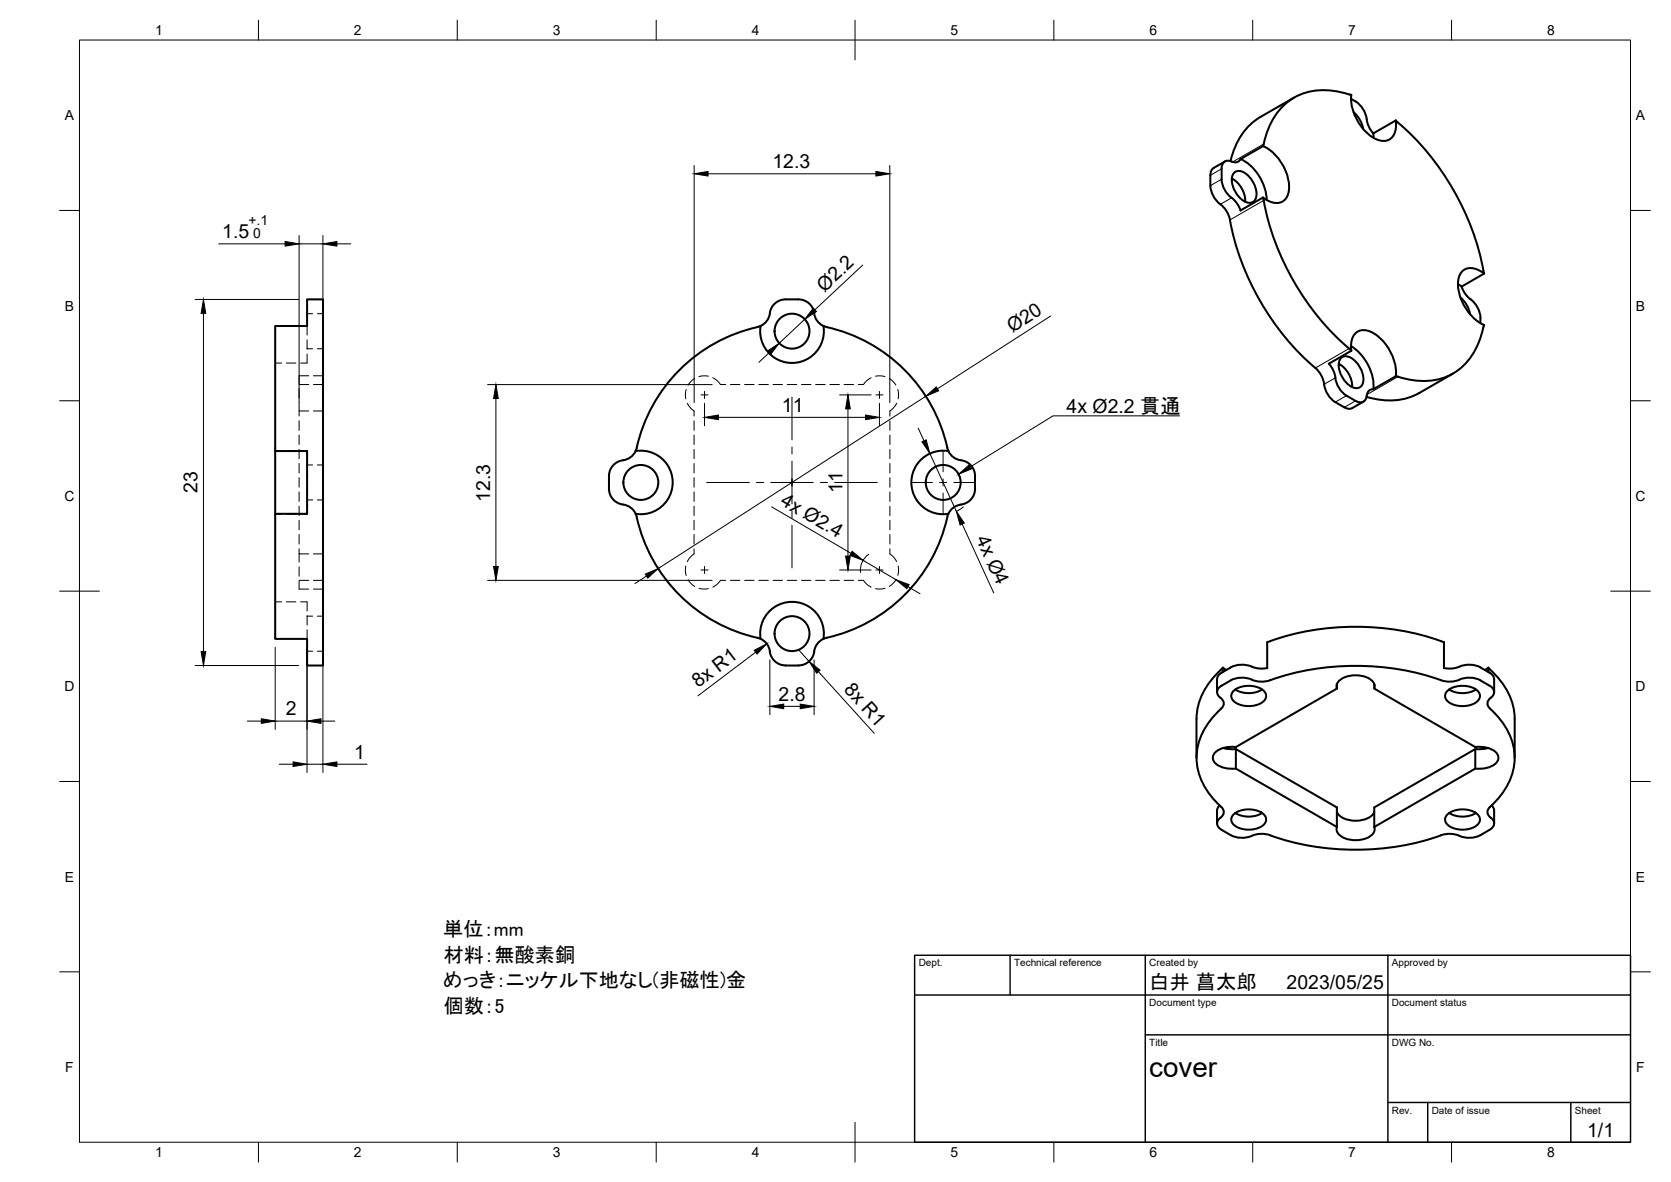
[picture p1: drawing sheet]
<svg xmlns="http://www.w3.org/2000/svg" width="420mm" height="297mm" viewBox="0 0 420 297" stroke-linecap="round" stroke-linejoin="round" font-family="sans-serif">
<!-- layer: Visible -->
<g fill="none" stroke="#000" stroke-width=".51">
<path d="M311.9 40a12.2 12.2 0 0 1 6.6 10.3M311.9 40a1.59 1.59 0 0 1-2.2 .6 1.69 1.69 0 0 0-1.9 .1 1.69 1.69 0 0 0-.6 1.7M317.6 36.7a11.9 11.9 0 0 1 6.4 11.5 3.2 3.2 0 0 1-4.8 2.4l-1.6-1M317.6 36.7l-5.7 3.3M325.4 24.5l-8.5 4.9a16.7 16.7 0 0 0-7.5 11.1M339.2 23.7a16.1 16.1 0 0 0-16.2 2.6 20.5 20.5 0 0 0-5.4 10.4M339.2 23.7l.6 .1a11.9 11.9 0 0 0 6.6 11.4 3.2 3.2 0 0 0 4.6-3v-1.9M339.7 24.8l1.1 .7M340.3 28.2l1.4 1.6 .7 1.3 .4 1.3M340.8 25.5a7.1 7.1 0 0 1 3.1 5.5l.7 1.6 .7 .9M345.3 33.5l5.6-3.2a66.5 66.5 0 0 1 22.3 38.5M345.3 33.5l.1 1.2"/>
<path d="M304.3 44.1v2.6M304.3 46.6a6.6 6.6 0 0 0 3 5.1l1.3 1.7a10.1 10.1 0 0 1 1 3.8 66.2 66.2 0 0 0 21.6 35.7 8.6 8.6 0 0 1 2.1 5l1 1.8a9 9 0 0 0 3.7 2.7M305.2 42.2l-.5 .5-.4 1.3M307.2 45a7.1 7.1 0 0 0 3.3 5.4l1 1.4 .4 1.1 5.7-3.3M307.2 42.4v2.6M308 40.6l-2.8 1.6M309.7 44.9a6.7 6.7 0 0 1 3.4 5.8M310.3 43.5a2.27 2.27 0 0 1 3.2 .3 6.2 6.2 0 0 1 2.2 6.2 1.86 1.86 0 0 1-2.9 .6 6.2 6.2 0 0 1-2.8-6.7zM317.6 49.6a65.9 65.9 0 0 0 21.6 38M193.6 78.7a4 4 0 0 1 3.9-3.5 7.8 7.8 0 0 1 5.3 .6 4.2 4.2 0 0 1 2 3.5l.8 1.6 1.4 1M193.6 78.7l-.3 1.2-.7 1-1.4 1M366.6 71.4l.9 .6 5.7-3.3a4.5 4.5 0 0 0-5.2-.8 5.4 5.4 0 0 0-1.1 5.7 12.1 12.1 0 0 0 6.3 8.1l-.2 .5"/>
<path d="M367.2 74.8l1.4 1.6 .7 1.2 .3 1.4M367.5 72l.8 1.6 1.5 1.6M369.7 75.2a6.5 6.5 0 0 1 2.5 6M69.2 81.9h8v-6.7h4v92h-4v-6.6h-8v-31.5h8v-15.7h-8zM190.5 82.2a40.3 40.3 0 0 0-30.7 31.1M191.3 81.9l-.8 .3M207 81.9l.8 .3M207.1 81.9a8 8 0 0 1-7.9 9.3 8 8 0 0 1-8-9.3M207.8 82.2a40 40 0 0 1 30.4 30.4M335.8 94.9a6.3 6.3 0 0 0 2.8 4.5l2.2 1.3M336.6 91.4a6.7 6.7 0 0 1 3.4 5.9M337.1 90a2.27 2.27 0 0 1 3.2 .4 6.2 6.2 0 0 1 2.3 6.2 1.86 1.86 0 0 1-2.9 .5 6.2 6.2 0 0 1-2.9-6.6z"/>
<path d="M339.2 87.6l.6 .5M339.7 87a12.2 12.2 0 0 1 5.6 10.8M339.8 88.1a4.5 4.5 0 0 1 1.8-4.9 5.4 5.4 0 0 1 5.5 1.9 12.2 12.2 0 0 1 3.9 9.5M339.8 88.1l-5.7 3.3 1 1.4 .7 2.1M345.3 97.8a1.59 1.59 0 0 0-1.6 1.7 1.68 1.68 0 0 1-1 1.5 1.68 1.68 0 0 1-1.9-.3M350.9 94.6l-5.6 3.2M365.3 93.9l-8.5 4.9a16.7 16.7 0 0 1-13.2 .9M373 82.2a16.1 16.1 0 0 1-10.3 12.8 20.4 20.4 0 0 1-11.8-.5M69.2 113.4v15.7M159.8 113.4a8 8 0 0 1 9.3 7.8 8 8 0 0 1-9.3 7.9M159.8 113.3a4.5 4.5 0 0 1-3.9 2.5 4 4 0 0 0-2.8 3.8 7.7 7.7 0 0 0 .6 5.3 4.4 4.4 0 0 0 3.5 2 4 4 0 0 1 2.9 3M231.7 115.4a8.1 8.1 0 0 1 6.8-2.1 4.4 4.4 0 0 0 3.9 2.5 4 4 0 0 1 2.8 3.8 7.7 7.7 0 0 1-.6 5.3 4.4 4.4 0 0 1-3.5 2l-1.6 .8-1 1.4a8 8 0 0 1-8.5-4.3 8 8 0 0 1 1.7-9.4z"/>
<path d="M238.2 112.6l.3 .7M338 102.4l1.3 .3 .7-.1M342.8 100.9l-2.8 1.7M160.1 129.9a40.3 40.3 0 0 0 31.1 30.7 8 8 0 0 1 7.9-9.4 8 8 0 0 1 7.9 9.3M238.2 129.9a40.4 40.4 0 0 1-31.2 30.7M238.5 129.1l-.3 .8M191.3 160.6l1.4 1 .6 1 .3 1.1M193.6 163.7a4 4 0 0 0 3.9 3.5M197.5 167.2h3.2M207 160.6a4.3 4.3 0 0 0-2.4 3.8 4 4 0 0 1-3.8 2.8M306.9 175.3a1.6 1.6 0 0 1 .2 2.7M307.1 168.2a16.9 16.9 0 0 0-6.2 12.4l-.1 9.8"/>
<path d="M307.1 178a16.1 16.1 0 0 0-5.9 15.3 18 18 0 0 0 5.9 9.5M307.5 167.8l-.4 .4M307.5 167.8v1.1M307.5 167.8l.8 .6M310.3 173.5a6.2 6.2 0 0 1 7.7 .4 1.86 1.86 0 0 1-.9 2.8 6.2 6.2 0 0 1-7.2-.8 1.67 1.67 0 0 1 .4-2.4zM310.6 173.3a6.7 6.7 0 0 0 6.7 0M319.4 161.1l-.8 .3v6.5a7.1 7.1 0 0 1-4.5-.6l-1.3-.3-1.5 .1a8.8 8.8 0 0 0-4.1 1.9l-.7 .6-.4 .7-.1 3.6M319.4 161.1a65.6 65.6 0 0 1 42.9 0M336.1 171.9v1.1l-25.4 14.7M336.2 173a2.36 2.36 0 0 1 2-2.8 7 7 0 0 1 6.9 1 1.75 1.75 0 0 1 .4 1.8M345.5 171.9v1.1l25.5 14.7a5.8 5.8 0 0 1 5.6 2 2.25 2.25 0 0 1-1.8 3l-2.2 .5-1.6-.1M362.3 161.1l.8 .3v6.5l1.7 .1 2.1-.5"/>
<path d="M364.1 173.5a6.2 6.2 0 0 1 7.7 .4 1.86 1.86 0 0 1-1 2.8 6.2 6.2 0 0 1-7.1-.8 1.67 1.67 0 0 1 .4-2.4zM364.4 173.3a6.7 6.7 0 0 0 6.7 0M366.9 170.8a7.6 7.6 0 0 1-6.5-.5 66.2 66.2 0 0 0-41.7 .8l-1.3 .2-1.4-.1a8.1 8.1 0 0 0-5.3-.7 13.8 13.8 0 0 0-4 2.2 1.6 1.6 0 0 0 .2 2.7M367 167.5a6.1 6.1 0 0 1 5.2 .2l2.3 1.3 1 .9 .2 .8v3.2M367 170.8a6.1 6.1 0 0 1 5.2 .2 4.9 4.9 0 0 1 3.4 2.6 1.68 1.68 0 0 1-.8 1.8M373.4 168.4l.8-.6v1.1M374.2 167.8l.4 .4M374.6 168.2a16.9 16.9 0 0 1 6.3 12.4v9.8M374.6 178a16.1 16.1 0 0 1 5.9 15.3 18 18 0 0 1-5.9 9.5M374.8 175.3a1.6 1.6 0 0 0-.2 2.7M307.5 188l1.6 .3 1.7-.1M310.7 188.2l25.4 14.7v4.9l-25.4-14.6z"/>
<path d="M310.8 187.7a5.8 5.8 0 0 0-5.7 2 2.25 2.25 0 0 0 1.8 3l2.2 .5 1.7-.1M374.2 188l-1.6 .3-1.6-.1M306.7 202.4l-.6 .9-.1 3.6M307.1 202.8a1.6 1.6 0 0 1-.2 2.7 1.69 1.69 0 0 0-.9 1.6 1.69 1.69 0 0 0 1.2 1.5 8.5 8.5 0 0 0 4.8 1.9h1.5l1.2-.4M310.3 204.5a6.2 6.2 0 0 1 7.7 .5 1.86 1.86 0 0 1-.9 2.8 6.2 6.2 0 0 1-7.2-.9 1.67 1.67 0 0 1 .4-2.4zM310.6 204.3a6.7 6.7 0 0 0 6.7 0M319.4 209.9l-2-.4-1.4 .1-1.2 .4M319.4 209.9a65.6 65.6 0 0 0 42.9 0M336.2 207.8a2.36 2.36 0 0 0 2 2.9 7 7 0 0 0 6.9-1.1 1.75 1.75 0 0 0 .4-1.8M336.2 204.1a5.2 5.2 0 0 0 5.5 2.1l1.5-.3a3.7 3.7 0 0 0 2.3-1.8M345.5 202.9l25.4-14.7v5l-25.4 14.6zM362.3 209.9l2-.4 1.4 .1 1.2 .4"/>
<path d="M364.1 204.5a6.2 6.2 0 0 1 7.7 .5 1.86 1.86 0 0 1-1 2.8 6.2 6.2 0 0 1-7.1-.9 1.67 1.67 0 0 1 .4-2.4zM364.4 204.3a6.7 6.7 0 0 0 6.7 0M374.6 202.8a1.6 1.6 0 0 0 .2 2.7 1.68 1.68 0 0 1 .9 1.6 1.68 1.68 0 0 1-1.2 1.5 8.4 8.4 0 0 1-4.8 1.9h-1.4l-1.3-.4M375.1 202.4l.5 .9 .1 3.6"/>
<circle cx="199.1" cy="83.2" r="4.4"/>
<circle cx="161.1" cy="121.2" r="4.4"/>
<circle cx="237.2" cy="121.2" r="4.4"/>
<circle cx="199.1" cy="159.2" r="4.4"/>
</g>
<!-- layer: Hidden -->
<g fill="none" stroke="#000" stroke-width=".25">
<path d="M77.2 78.8h1.4M79.8 78.8h1.4M69.2 91.2h1.6M72 91.2h2.4M75.2 97.7v2.3M75.2 96.6h2.4M77.2 81.9v2.3M77.2 85.4v2.4M77.2 89v2.2h-1.6M77.2 87.6h1.4M77.6 94.4h-2.4v2.1M78.8 96.6h2.4"/>
<path d="M78.8 94.4h2.4M79.8 87.6h1.4M172.5 97.9l-.2 1.1 .1 1.2M174.7 95.1l-.7 .5-1 1.2M178.1 94.5h-1.3l-1.1 .1M179.2 94.9l1.1 .8 .9 .9h1.3M183.7 96.6h2.3M187.2 96.6h2.4M190.8 96.6h2.4M194.4 96.6h2.3M198 96.6h2.3M201.5 96.6h2.4"/>
<path d="M205.1 96.6h2.4M208.7 96.6h2.4M212.2 96.6h2.4M219 94.9l-1.1 .8-.8 .9h-1.3M220.2 94.5h1.2l1.1 .1M223.6 95.1l.7 .5 1 1.2M225.7 97.9l.2 1.1-.1 1.2M69.2 113.2h1.6M72 113.2h2.4M75.2 101.2v2.1h2.4M75.2 103.3v1.3M75.2 105.8v2.3"/>
<path d="M75.2 109.3v2.4M75.2 112.9v2.4M75.2 116.5v2.4M75.6 113.2l1.6 .2M77.2 116.8h1.4M78.8 103.3h2.4M79.8 116.8h1.4M172.8 101.4l.8 1.1 .9 .8v1.3M174.5 105.8v2.3M174.5 109.3v2.4M174.5 112.9v2.4M174.5 116.5v2.4"/>
<path d="M223.8 105.8v2.3M223.8 109.3v2.4M223.8 112.9v2.4M223.8 116.5v2.4M225.4 101.3l-.7 1.2-.9 .8v1.3M69.2 129.2h1.6M72 129.2h2.4M75.2 137.9v1.3h2.4M75.2 139.2v2.1M75.2 120v2.4M75.2 123.6v2.4M75.2 127.2v2.4"/>
<path d="M75.2 130.8v2.3M75.2 134.3v2.4M77.2 129.1l-1.6 .1M77.2 125.6h1.4M78.8 139.2h2.4M79.8 125.6h1.4M174.5 137.9v1.3l-.9 .8-.8 1.1M174.5 120v2.4M174.5 123.6v2.4M174.5 127.2v2.4M174.5 130.8v2.3M174.5 134.3v2.4"/>
<path d="M223.8 137.9v1.3l.9 .8 .7 1.1M223.8 120v2.4M223.8 123.6v2.4M223.8 127.2v2.4M223.8 130.8v2.3M223.8 134.3v2.4M69.2 151.2h1.6M72 151.2h2.4M75.2 146v2h2.4M75.2 142.4v2.4M75.2 145.8h2.4M75.6 151.2h1.6v2.3"/>
<path d="M77.2 154.7v2.4M77.2 158.3v2.3M77.2 154.8h1.4M78.8 145.8h2.4M78.8 148h2.4M79.8 154.8h1.4M172.4 142.3l-.1 1.2 .2 1.1M173 145.7l1 1.2 .7 .5M175.8 147.8l1 .2 1.3-.1M182.5 145.8h-1.3l-.9 1-1.1 .7M183.7 145.8h2.3M187.2 145.8h2.4"/>
<path d="M190.8 145.8h2.4M194.4 145.8h2.3M198 145.8h2.3M201.5 145.8h2.4M205.1 145.8h2.4M208.7 145.8h2.4M212.2 145.8h2.4M215.8 145.8h1.3l.8 1 1.1 .8M222.5 147.8l-1.1 .2-1.2-.1M225.3 145.7l-1 1.2-.7 .4M225.8 142.2l.1 1.3-.2 1.1M77.2 163.6h1.4"/>
<path d="M79.8 163.6h1.4"/>
</g>
<!-- layer: Visible Narrow -->
<path d="M317.7 36.2l-7.8 4.5M307.2 45l-2.9 1.7M307.2 42.4l-2.9 1.7M309.7 49.7l-2.9 1.6M317.7 50.4l-8.5 4.9M335.8 94.9l-2.9 1.7M338.6 99.4l-2.9 1.7M339.2 87.6l-8.5 4.9M351.5 94.7l-7.8 4.5M340.8 100.7l-2.8 1.7" fill="none" stroke="#000" stroke-width=".25"/>
<!-- layer: BORDER -->
<g fill="none" stroke="#000" stroke-width=".25">
<path d="M20 10.1h390v276.9h-390zM65 5.1v5M115 5.1v5M165 5.1v5M215 5.1v10M265 5.1v5M315 5.1v5M365 5.1v5M15 52.9h5M410 52.9h5M15 100.7h5M410 100.7h5"/>
<path d="M15 148.6h10M405 148.6h10M15 196.4h5M410 196.4h5M15 244.2h5M410 244.2h5M65 287v5M115 287v5M165 287v5M215 282.1v9.9M265 287v5M315 287v5"/>
<path d="M365 287v5"/>
</g>
<!-- layer: TITLEBLOCK -->
<path d="M230 240.1h180v46.9h-180zM230 250h180M254 240.1v9.9M288 240.1v46.9M349 240.1v46.9M288 260.1h122M349 277.1h61M359 277.1v9.9M395 277.1v9.9" fill="none" stroke="#000" stroke-width=".36"/>
<!-- layer: FD_Dimensions -->
<g fill="none" stroke="#000" stroke-width=".25">
<path d="M75.2 59.2v42M81.2 59.2v42M174.5 41.6v59.6M178 43.7h42.2M223.7 41.6v59.6M49.1 75.3h26M51.2 78.7v85.1M55 61.3h16.7M75.2 61.3h6M84.7 61.3h3.5M216.9 66.6l-12 11.2M264.2 79.4l-28.5 18.3"/>
<path d="M122.6 96.7h56.5M193.4 88.7l-2.6 2.3M202.4 80.2l-6.5 6.1M211.1 99.2h7.9M232.8 99.6l-67.3 43.3M124.7 100.1v42.3M177.1 101.4v5.6M180.6 104.9h37M213.2 102.8v36.9M221.1 101.4v5.6M230.9 107.6l1.4 3.2M233.8 114l6.7 14.5"/>
<path d="M194 127.4l20 11.7M218.4 139.3a4.8 4.8 0 0 0-2 4.6M241.9 131.7l8 17.3M242.2 127.4l-1.8 1.1M122.6 145.8h56.5M162.6 144.8l-3 1.9M211.1 143.2h7.9M217 140.8l8.3 4.9M228.3 147.4l3 1.8M49.1 167.2h26M69.2 162.7v20.6M77.2 162.7v31.4"/>
<path d="M81.2 162.4v31.7M190 163.9l-14.5 11M193.6 165.8v13.8M197.1 177.5h4.1M200.7 163.2l2.7 3M204.7 165.8v13.8M205.8 168.8l14 15.5M62.2 181.2h3.5M69.2 181.2h8M70.2 192.1h3.5M77.2 192.1h4M80.7 181.2h3.5"/>
<path d="M84.7 192.1h7.6"/>
</g>
<g fill="#000" stroke="#000" stroke-width=".25">
<path d="M174.5 43.7l3.5-.6v1.1zM220.2 43.1l3.5 .6-3.5 .5zM51.2 75.3l.5 3.4h-1.1zM71.7 60.7l3.5 .6-3.5 .6zM81.2 61.3l3.5-.6v1.2zM204.5 77.4l.8 .9-2.9 1.9zM193 88.2l2.9-1.9-2.1 2.8zM232.8 99.6l2.6-2.4 .6 1zM124.7 96.7l.6 3.4h-1.2zM177.1 104.9l3.5-.6v1.2zM213.2 99.2l.6 3.6h-1.2zM217.6 104.3l3.5 .6-3.5 .6z"/>
<path d="M231.8 111l1.1-.5 .9 3.5zM212.6 139.7h1.2l-.6 3.5zM214.3 138.5l2.7 2.3-3.3-1.2zM240.5 128.5l2 3-1.1 .4zM124.1 142.4h1.2l-.6 3.4zM162.2 144.3l3.3-1.4-2.6 2.4zM225.3 145.7l3.3 1.2-.6 1zM50.6 163.8h1.1l-.5 3.4zM189.6 163.4l3.2-1.6-2.4 2.6zM193.6 177.5l3.5-.6v1.2zM201.2 176.9l3.5 .6-3.5 .6zM203.4 166.2l2.8 2.2-.9 .8z"/>
<path d="M65.7 180.6l3.5 .6-3.5 .6zM73.7 191.5l3.5 .6-3.5 .5zM77.2 181.2l3.5-.6v1.2zM81.2 192.1l3.5-.6v1.1z"/>
</g>
<!-- layer: Leaders -->
<path d="M241 119.2l2.7-2.4 .6 1z" fill="#000" stroke="#000" stroke-width=".25"/>
<path d="M296.6 104.5h-31.8l-20.8 12.8" fill="none" stroke="#000" stroke-width=".25"/>
<!-- layer: Smart Centers -->
<g fill="none" stroke="#000" stroke-width=".25">
<path d="M176.3 99.2h1.7M177.1 98.3v1.8M199.1 99.8v10.7M220.2 99.2h1.8M221.1 98.3v1.8M199.1 112.3v1.8M199.1 115.9v10.7M237.1 113.4v5.2M177.7 121.2h10.7M190.2 121.2h1.8M193.8 121.2h10.7M199.1 128.4v1.8"/>
<path d="M199.1 132v10.7M206.3 121.2h1.8M209.8 121.2h10.8M229.2 121.2h5.3M236.2 121.2h1.8M237.1 120.4v1.7M237.1 123.9v5.2M239.8 121.2h5.2M176.3 143.2h1.7M177.1 142.4v1.7M220.2 143.2h1.8M221.1 142.4v1.7"/>
</g>
<text font-size="7" x="289" y="270.6">cover</text>
<g font-size="5.1">
<text x="111.5" y="235.1">単位：mm</text>
<text x="111.6" y="241.6">材料：無酸素銅</text>
<text x="111.4" y="248.1">めっき：ニッケル下地なし(非磁性)金</text>
<text x="289" y="248.5">白井 菖太郎</text>
<text x="111.6" y="254.6">個数：5</text>
</g>
<g font-size="4.9">
<text x="194.2" y="42.2">12.3</text>
<text x="55.9" y="59.8">1.5</text>
<text x="207.3" y="73.5" transform="rotate(-43 207.3 73.5)">Ø2.2</text>
<text x="254.6" y="83.8" transform="rotate(-33 254.6 83.8)">Ø20</text>
<text x="196.6" y="103.5">11</text>
<text x="268.2" y="103.8">4x Ø2.2 貫通</text>
<text x="49.7" y="123.9" transform="rotate(-90 49.7 123.9)">23</text>
<text x="211.8" y="123.8" transform="rotate(-90 211.8 123.8)">11</text>
<text x="123.2" y="126.2" transform="rotate(-90 123.2 126.2)">12.3</text>
<text x="196" y="126.7" transform="rotate(30 196 126.7)">4x Ø2.4</text>
<text x="245.3" y="135.5" transform="rotate(65 245.3 135.5)">4x Ø4</text>
<text x="175.6" y="173" transform="rotate(-37 175.6 173)">8x R1</text>
<text x="212" y="173.5" transform="rotate(48 212 173.5)">8x R1</text>
<text x="71.9" y="179.8">2</text>
<text x="195.8" y="176.1">2.8</text>
<text x="89.1" y="190.7">1</text>
<text x="323.5" y="248.5">2023/05/25</text>
<text x="399.1" y="285.7">1/1</text>
</g>
<g font-size="3.5">
<text x="39" y="8.8">1</text>
<text x="89" y="8.8">2</text>
<text x="139" y="8.8">3</text>
<text x="189" y="8.8">4</text>
<text x="239" y="8.8">5</text>
<text x="289" y="8.8">6</text>
<text x="339" y="8.8">7</text>
<text x="389" y="8.8">8</text>
<text x="16.3" y="30.2">A</text>
<text x="411.3" y="30.2">A</text>
<text x="62.5" y="56.4">+.1</text>
<text x="63.6" y="59.8">0</text>
<text x="16.3" y="78">B</text>
<text x="411.3" y="78">B</text>
<text x="16.2" y="125.9">C</text>
<text x="411.2" y="125.9">C</text>
<text x="16.2" y="173.7">D</text>
<text x="411.2" y="173.7">D</text>
<text x="16.3" y="221.6">E</text>
<text x="411.3" y="221.6">E</text>
<text x="16.4" y="269.4">F</text>
<text x="411.4" y="269.4">F</text>
<text x="39" y="290.8">1</text>
<text x="89" y="290.8">2</text>
<text x="139" y="290.8">3</text>
<text x="189" y="290.8">4</text>
<text x="239" y="290.8">5</text>
<text x="289" y="290.8">6</text>
<text x="339" y="290.8">7</text>
<text x="389" y="290.8">8</text>
</g>
<g font-size="2.5">
<text x="231" y="242.9">Dept.</text>
<text x="255" y="242.9">Technical reference</text>
<text x="289" y="242.9">Created by</text>
<text x="350" y="242.9">Approved by</text>
<text x="289" y="252.8">Document type</text>
<text x="350" y="252.8">Document status</text>
<text x="289" y="262.9">Title</text>
<text x="350" y="262.9">DWG No.</text>
<text x="350" y="279.9">Rev.</text>
<text x="360" y="279.9">Date of issue</text>
<text x="396" y="279.9">Sheet</text>
</g>
</svg>
